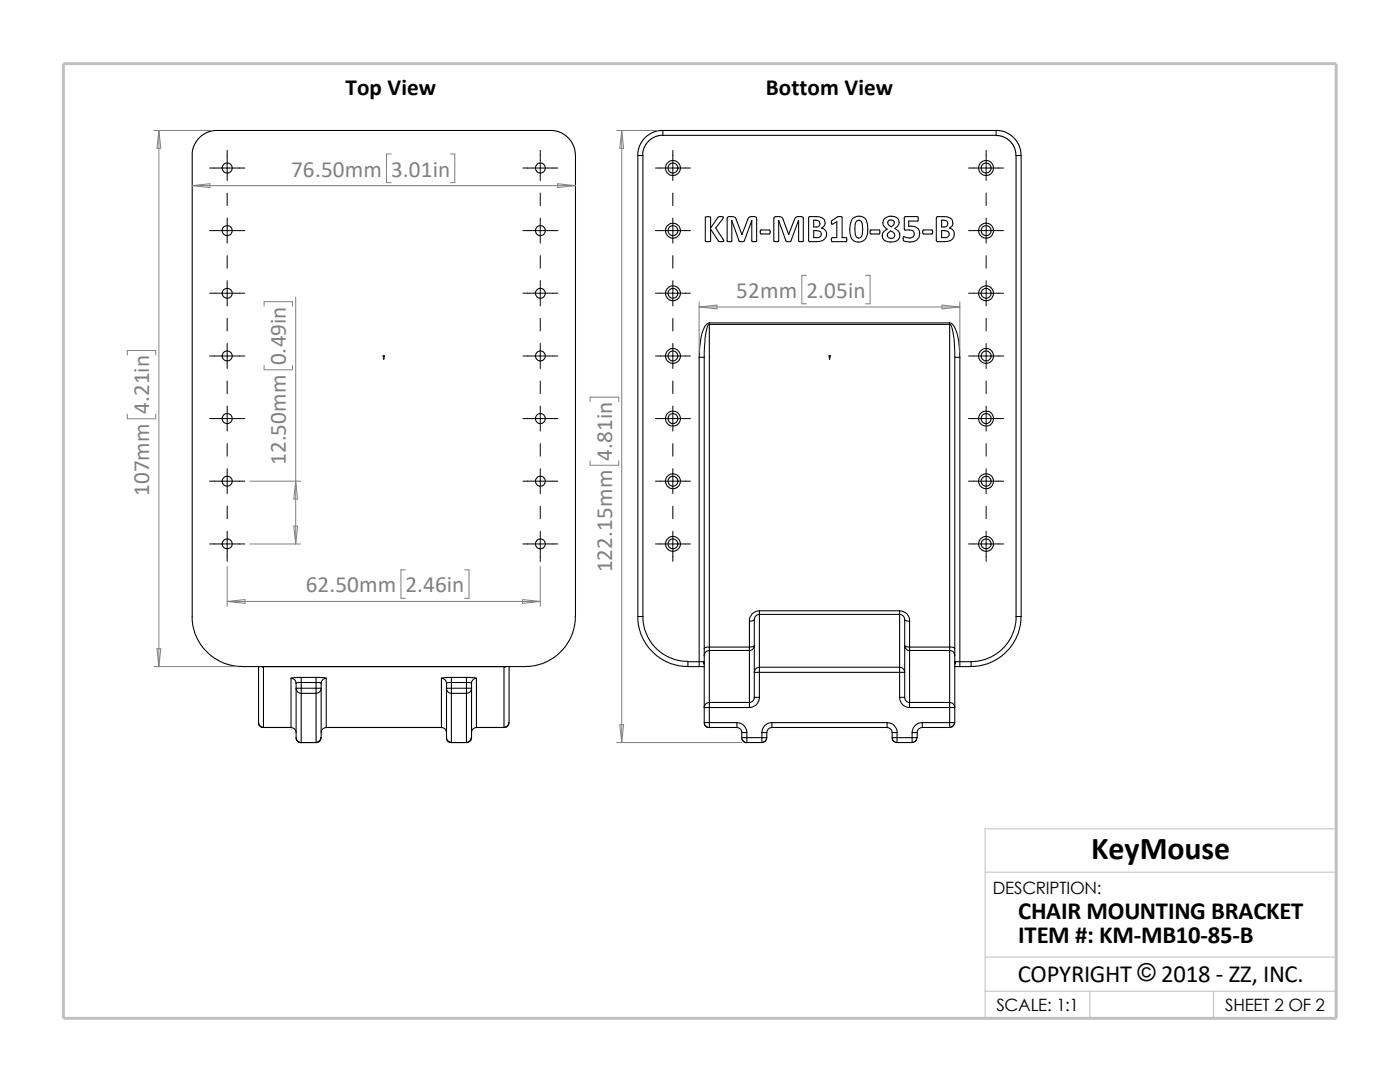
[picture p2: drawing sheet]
<svg xmlns="http://www.w3.org/2000/svg" width="279mm" height="216mm" viewBox="0 0 279 216" stroke-linecap="round" stroke-linejoin="round" font-family="sans-serif">
<path d="M196.6 174h70.1M196.6 191h70.1M196.6 197.8h70.1M217.5 197.8v5.4M242.2 197.8v5.4M26.8 203.2h239.9v-37.8h-70.1v37.8" fill="none" stroke="#c0c0c0" stroke-width=".2"/>
<path d="M12.7 12.7h254v190.5h-254z" fill="none" stroke="#c0c0c0" stroke-width=".59"/>
<g fill="none" stroke="#000" stroke-width=".21">
<path d="M38.4 31l.2-1.6 .9-1.7 1.5-1.1 1.7-.6h67.7l1.8 .6 1.4 1.1 1 1.7 .3 1.6v92M38.4 31v92.9l.4 2.3 .7 1.5 .9 1.5 1.4 1.4 1.8 1.2 1.6 .7 1.5 .4 1.6 .1M127.3 31v92M127.3 31h1v92M132.3 26l-.9 .1-1.1 .3-1.5 1-1.2 1.7-.3 1v.9M132.3 26h66.5M132.3 27l-1.4 .2-1.5 1-.9 1.4-.2 1.4M132.3 26v1M198.8 26v1h-66.5M198.8 26l.9 .1 1 .3 .8 .4 .9 .8 1 1.5 .3 1 .1 .9M198.8 27.1h.8l.8 .2 1.2 .9 .8 1.2 .4 1.6M202.8 31v92"/>
<path d="M202.8 31h1v92M140.8 43.3l.5-.1 .5 .2v2.1l1.5-2.1a.72 .72 0 0 1 1.1 0l-1.6 2.1 1.5 2.3 .1 .3-.2 .1a.72 .72 0 0 1-.9-.2l-1.5-2.3v2.3a.78 .78 0 0 1-1 .1zM146 44v4a.72 .72 0 0 1-.9 0v-4.5l.4-.3a1.11 1.11 0 0 1 1.4 .6l1.1 3 1.2-3a.64 .64 0 0 1 .7-.6h.7a.37 .37 0 0 1 .4 .4v4.4a.69 .69 0 0 1-1 .1v-4.1M146 44l1.5 4a.91 .91 0 0 0 1 0l1.5-4M146 44h.1M150 44h.1M151.8 46l1.7-.1a.56 .56 0 0 1 0 .8h-1.6l-.2-.2zM155.4 44l1.4 4a.85 .85 0 0 0 1.1 0l1.4-4 .1 4a.6 .6 0 0 0 .9 .1v-4.6l-.4-.3h-.6a.71 .71 0 0 0-.8 .6l-1.1 3M155.4 44v4a.7 .7 0 0 1-.9 .2l-.1-4.6 .2-.3 .2-.1a1.34 1.34 0 0 1 1.4 .4l1.2 3.2M155.4 44h.1M157.4 46.8h.1M161.4 43.4l.3-.2a3.3 3.3 0 0 1 2.6 .4 1.13 1.13 0 0 1-.3 1.9 1.36 1.36 0 0 1 1 1.5 1.36 1.36 0 0 1-1.4 1.2 3.2 3.2 0 0 1-2.2-.1z"/>
<path d="M162.4 46l1.2 .1a.69 .69 0 0 1 .3 .9 .69 .69 0 0 1-.8 .4h-.7zM162.4 43.9l1 .2a.68 .68 0 0 1 .2 .7 .68 .68 0 0 1-.7 .5h-.5zM166 44.1l1.1-.8h.9l.1 4.1h.8l.1 .2-.1 .6h-2.8a.56 .56 0 0 1 0-.8h.9v-3.2l-1 .5zM170.2 43.6a1.75 1.75 0 0 1 1.9-.4 1.75 1.75 0 0 1 1 1.6 3.2 3.2 0 0 1-.9 3.3 1.72 1.72 0 0 1-2.6-1.4 4.3 4.3 0 0 1 .6-3.1zM170.9 44.2a.66 .66 0 0 1 1 0 4.3 4.3 0 0 1 0 3.1 .66 .66 0 0 1-1 0 4.3 4.3 0 0 1 0-3.1zM173.7 45.9h1.7a.56 .56 0 0 1 0 .8h-1.7zM176.5 43.6a1.97 1.97 0 0 1 2.9 .3 1.35 1.35 0 0 1-.8 1.7 1.42 1.42 0 0 1 .9 1.8 1.42 1.42 0 0 1-1.7 .9 1.36 1.36 0 0 1-1.7-1.8l.9-.8a1.32 1.32 0 0 1-.5-2.1zM177.2 46.5l.6-.4 .5 .3a.67 .67 0 0 1 .2 .7 .67 .67 0 0 1-.7 .5l-.4-.1a.64 .64 0 0 1-.2-1zM177.3 44.1a.84 .84 0 0 1 1.1 .1v.7l-.5 .4-.4-.3a.65 .65 0 0 1-.2-.9zM180.6 43.3l2.5-.1a.67 .67 0 0 1 0 .9h-1.7v1.1a1.6 1.6 0 0 1 2.1 1 1.6 1.6 0 0 1-1.3 2l-.6 .1-.9-.1a.58 .58 0 0 1-.3-1l.3 .1a1.06 1.06 0 0 0 1.2 .2 1.06 1.06 0 0 0 .5-1.1l-.3-.4-1.6-.2zM184.2 46l1.8-.1a.56 .56 0 0 1 0 .8h-1.7l-.2-.2zM186.9 43.3l.3-.1a3.5 3.5 0 0 1 2.7 .4 1.19 1.19 0 0 1-.4 1.9 1.36 1.36 0 0 1 .9 1.5 1.36 1.36 0 0 1-1.3 1.2h-2.1l-.1-.2z"/>
<path d="M187.9 46a1.09 1.09 0 0 1 1.5 .7 .73 .73 0 0 1-.8 .7h-.7zM187.9 43.9l1 .2a.69 .69 0 0 1 .2 .7 .69 .69 0 0 1-.7 .5h-.5zM139.5 71.3v60.7M139.5 71.3h1M140.5 71.3v58.1M141.6 64.4v.3M141.6 64.7v64.4M141.6 64.7h47.9M141.6 64.4h47.9M141.6 64.4a1.65 1.65 0 0 0-1.2 1.3l-.5 1.6-.4 4M141.6 64.7a1.23 1.23 0 0 0-.6 1.3l-.3 1.4-.2 3.9M189.5 64.7a1.23 1.23 0 0 1 .6 1.3l.4 2.3v3"/>
<path d="M189.5 64.4a1.65 1.65 0 0 1 1.2 1.3l.6 2.5 .3 3.1M189.5 64.4v.3M189.5 64.7v64.4M190.5 71.3v58.1M190.5 71.3h1.1M191.6 71.3v60.7M51.6 133v11.2M52.2 133l.4 .1M52.4 133l.2 .1M52.6 133.1v12.1M58.1 135.3v9.9a1.08 1.08 0 0 1 1 1M58.1 135.3a1.01 1.01 0 0 1 1 1.1"/>
<path d="M59.1 136.4v10.8M60.1 135.2l-2 .1M60.1 135.2v1M60.1 137.3v1M60.1 135.2h3M60.1 136.2h3M60.1 136.2v1.1M60.1 138.3v9.9M60.1 137.3h3M60.1 138.3h3M60.1 136.2l-1 .2M60.1 137.3h-.9a.87 .87 0 0 0 .9 1"/>
<path d="M63.1 135.2v1M63.1 136.2h.7l.3 .2M63.1 137.3h.9a.87 .87 0 0 1-.9 1M63.1 137.3v1M63.1 136.2v1.1M63.1 138.3v9.9M63.1 135.2l2 .1M64.1 136.4v10.8a1.01 1.01 0 0 1-1 1M65.1 135.3v9.9M65.1 135.3a1.01 1.01 0 0 0-1 1.1M88.1 135.3v9.9a1.01 1.01 0 0 1 1 1M88.1 135.3a1.01 1.01 0 0 1 1 1.1"/>
<path d="M89.1 136.4v10.8M90.1 136.2l-1 .2M90.1 137.3h-.9a.94 .94 0 0 0 .9 1M90.1 135.2h3M90.1 136.2h3M90.1 136.2v1.1M90.1 138.3v9.9M90.1 137.3h3M90.1 138.3h3M90.1 135.2l-2 .1M90.1 135.2v1M90.1 137.3v1"/>
<path d="M93.1 135.2l2 .1M93.1 136.2v1.1M93.1 138.3v9.9M93.1 136.2h.6l.4 .2M93.1 135.2v1M93.1 137.3h.9a.87 .87 0 0 1-.9 1M93.1 137.3v1M94.1 136.4v10.8a1.01 1.01 0 0 1-1 1M95.1 135.3v9.9M95.1 135.3a1.01 1.01 0 0 0-1 1.1M100.6 133.1v12.1M100.8 133l-.2 .1"/>
<path d="M101 133l-.4 .1M101.6 133v11.2M114.8 123l-.1 1.6-.4 1.6-.6 1.5-1 1.5-1.7 1.7-1.4 .9-1.6 .7-1.6 .4-1.5 .1h-56.6M127.3 123h1M127.3 123l.1 1.8 .6 2 .9 1.8 1.1 1.2 1.7 1.5 1.7 .9 2 .6 1.9 .2M128.3 123l.2 2.1 .7 1.9 1 1.5 1 1.2 1.3 .9 2 1 1.6 .3 1.2 .1M137.3 133h2.2M139.5 132h.9M139.5 133h1M139.5 132v1M139.5 132h-2.2v1M140.4 132l.1 .6"/>
<path d="M140.4 132h.1M140.5 132v.5M140.5 132v.1M140.5 130.8v13.4M140.5 129.4v1.4M141.6 129.1v.7M141.6 129.8v10.4M141.6 129.8h8M141.6 129.1h8M141.6 129.8a1.01 1.01 0 0 0-1.1 1M141.6 129.1l-.6 .1-.5 .2M149.6 129.1v.7"/>
<path d="M149.6 124v5.1M149.6 129.8v10.4M149.6 129.1h.5l.4-.3a1.01 1.01 0 0 1-.9 1M150.5 139.1h1.1M150.5 123.7v15.4M150.5 139.1a1.01 1.01 0 0 1-.9 1.1M150.5 123.7l-.4 .2-.5 .1M151.6 133.1v1.1M151.6 121.9a1.96 1.96 0 0 0-2 2.1M151.6 121.9v.7M151.6 122.6v10.5M151.6 134.2v4.9"/>
<path d="M151.6 134.2h27.9M151.6 133.1h27.9M151.6 122.6h27.9M151.6 121.9h27.9M151.6 139.1a2 2 0 0 1-2 2.1M151.6 133.1a.87 .87 0 0 0-1 1.1h1M151.6 122.6a1.01 1.01 0 0 0-1.1 1.1M179.5 139.1a2.02 2.02 0 0 0 2 2.1M179.5 133.1a.87 .87 0 0 1 1 1.1h-1M179.5 133.1v1.1M179.5 122.6a1.01 1.01 0 0 1 1.1 1.1M179.5 121.9v.7"/>
<path d="M179.5 121.9a1.96 1.96 0 0 1 2 2.1M179.5 122.6v10.5M179.5 134.2v4.9M179.5 139.1h1.1M180.6 123.7l.4 .2 .5 .1M180.6 123.7v15.4M180.6 139.1a1.01 1.01 0 0 0 .9 1.1M181.5 129.1h-.5l-.4-.3a1.01 1.01 0 0 0 .9 1M181.5 129.1v.7M181.5 124v5.1M181.5 129.8v10.4M181.5 129.8h8"/>
<path d="M181.5 129.1h8M189.5 129.8a1.01 1.01 0 0 1 1 1M189.5 129.1v.7M189.5 129.1l.6 .1 .4 .2M189.5 129.8v10.4M190.5 130.8v13.4h-1M190.5 133h1.1M190.5 129.4v1.4M190.6 132l-.1 .5M190.6 132l-.1 .1M190.6 132h.1M190.7 132l-.2 .6"/>
<path d="M190.7 132h.9M191.6 132v1M191.6 132h2.2M193.8 132v1h-2.2M202.8 123l-.1 1.2-.3 1.5-.8 1.9-1 1.3-1.2 1.1-1.4 1-2.1 .8-2.1 .2M202.8 123h1M203.8 123l-.2 1.8-.6 2-1.3 2.4-1.4 1.4-1.8 1.2-1.6 .7-1.5 .4-1.6 .1M51.6 144.2v.4l.3 .3 .7 .3M51.6 144.2a1.01 1.01 0 0 0 1 1M52.6 145.2h5.5M59.1 147.2a1.01 1.01 0 0 0 1 1M59.1 147.2v.4l.3 .4 .7 .2"/>
<path d="M60.1 148.2h3M64.1 147.2l-.4 .7-.6 .3M65.1 145.2h23M65.1 145.2a1.01 1.01 0 0 0-1 1M89.1 147.2l.1 .4 .3 .4 .6 .2M89.1 147.2a.94 .94 0 0 0 1 1M90.1 148.2h3M94.1 147.2l-.4 .7-.6 .3M95.1 145.2h5.5M95.1 145.2a1.01 1.01 0 0 0-1 1M101.6 144.2l-.4 .7-.6 .3M101.6 144.2a1.01 1.01 0 0 1-1 1"/>
<path d="M140.5 144.2h1.1M140.5 144.2l.1 .4 .3 .3 .7 .3M141.6 144.2v1h5.5M141.6 140.2v1M141.6 144.2h5.5M141.6 141.2v3M141.6 141.2h8M141.6 140.2h8M141.6 140.2a.88 .88 0 0 0-1 1h1M147.1 144.2a2 2 0 0 1 2 2M147.1 144.2v1M147.1 145.2a1.01 1.01 0 0 1 .9 1"/>
<path d="M148 147.2l.1 .4 .3 .4 .7 .2M148 147.2h1.1M148 146.2h1.1M148 146.2v1M149.1 146.2v1M149.1 147.2h3M149.1 147.2v1h3M149.6 140.2v1M152.1 146.2v1M152.1 147.2v1M152.1 147.2h.9M152.1 146.2h.9"/>
<path d="M153 147.2l-.3 .7-.6 .3M153 146.2v1M154.1 145.2h22.9M154.1 144.2h22.9M154.1 144.2v1M154.1 144.2a1.95 1.95 0 0 0-2 2M154.1 145.2a1.01 1.01 0 0 0-1.1 1M177 144.2v1M177 144.2a1.94 1.94 0 0 1 2 2M177 145.2a1.08 1.08 0 0 1 1.1 1M178.1 147.2h.9M178.1 146.2h.9"/>
<path d="M178.1 146.2v1M178.1 147.2v.4l.3 .4 .6 .2M179 148.2h3M179 146.2v1M179 147.2h3M179 147.2v1M181.5 140.2v1M181.5 141.2h8M181.5 140.2h8M182 147.2v1M182 146.2h1M182 146.2v1"/>
<path d="M183 147.2l-.3 .7-.7 .3M183 146.2v1h-1M184.1 145.2h5.4M184.1 144.2h5.4M184.1 145.2a1.01 1.01 0 0 0-1.1 1M184.1 144.2v1M184.1 144.2a2.02 2.02 0 0 0-2.1 2M189.5 144.2v1M189.5 140.2a.88 .88 0 0 1 1 1h-1M189.5 140.2v1M189.5 141.2v3M190.5 144.2l-.3 .7-.7 .3"/>
<circle cx="45.3" cy="33.5" r="1.01"/>
<circle cx="107.9" cy="33.5" r="1"/>
<circle cx="134.3" cy="33.5" r="1"/>
<circle cx="134.3" cy="33.5" r="1.51"/>
<circle cx="196.8" cy="33.5" r="1"/>
<circle cx="196.8" cy="33.5" r="1.5"/>
<circle cx="45.3" cy="58.5" r="1"/>
<circle cx="45.3" cy="46" r="1.01"/>
<circle cx="107.8" cy="58.5" r=".99"/>
<circle cx="107.9" cy="46" r="1"/>
<circle cx="134.3" cy="46" r="1"/>
<circle cx="134.3" cy="58.5" r=".99"/>
<circle cx="134.3" cy="46" r="1.5"/>
<circle cx="134.3" cy="58.5" r="1.5"/>
<circle cx="196.8" cy="46" r="1"/>
<circle cx="196.8" cy="58.5" r=".99"/>
<circle cx="196.8" cy="58.5" r="1.49"/>
<circle cx="196.8" cy="46" r="1.49"/>
<circle cx="45.3" cy="71" r="1.01"/>
<circle cx="107.9" cy="71" r="1"/>
<circle cx="134.3" cy="71" r=".99"/>
<circle cx="134.3" cy="71" r="1.5"/>
<circle cx="196.8" cy="71" r=".99"/>
<circle cx="196.8" cy="71" r="1.49"/>
<circle cx="45.3" cy="96" r="1"/>
<circle cx="45.3" cy="83.5" r="1.01"/>
<circle cx="107.8" cy="96" r=".99"/>
<circle cx="107.9" cy="83.5" r="1"/>
<circle cx="134.3" cy="96" r="1"/>
<circle cx="134.3" cy="83.5" r="1"/>
<circle cx="134.3" cy="83.5" r="1.51"/>
<circle cx="134.3" cy="96" r="1.5"/>
<circle cx="196.8" cy="96" r="1"/>
<circle cx="196.8" cy="83.5" r="1"/>
<circle cx="196.8" cy="83.5" r="1.5"/>
<circle cx="196.8" cy="96" r="1.49"/>
<circle cx="45.3" cy="108.5" r="1"/>
<circle cx="107.8" cy="108.5" r=".99"/>
<circle cx="134.3" cy="108.5" r=".99"/>
<circle cx="134.3" cy="108.5" r="1.5"/>
<circle cx="196.8" cy="108.5" r=".99"/>
<circle cx="196.8" cy="108.5" r="1.49"/>
</g>
<g fill="#00f" stroke="#00f" stroke-width=".2">
<path d="M76.5 71.4h.2l-.1 .3z"/>
<path d="M165.5 71.4h.2l-.1 .3z"/>
</g>
<path d="M76.5 71h.3M76.5 70.9l.3 .3M76.6 71h.1M76.6 70.9v.8M76.7 70.9l-.3 .3M165.4 71h.3M165.4 70.9l.3 .3M165.6 71h.1M165.6 70.9v.8M165.7 70.9l-.3 .3" fill="none" stroke="#00f" stroke-width=".2"/>
<g fill="none" stroke="#000" stroke-width=".2">
<path d="M41.8 33.5h7.1M45.3 30v6M45.3 38.5v2.5M104.4 33.5h6.9M107.8 30v6M107.8 38.5v2.5M130.8 33.5h7M134.3 30v6M134.3 38.5v2.5M193.3 33.5h7M196.8 30v6M196.8 38.5v2.5"/>
<path d="M41.8 46h7.1M41.8 58.5h7.1M45.3 43.5v5M45.3 51v2.5M45.3 56v5M104.4 46h6.9M104.4 58.5h6.9M107.8 43.5v5M107.8 51v2.5M107.8 56v5M130.8 46h7M130.8 58.5h7"/>
<path d="M134.3 43.5v5M134.3 51v2.5M134.3 56v5M193.3 46h7M193.3 58.5h7M196.8 43.5v5M196.8 51v2.5M196.8 56v5M41.8 71h7.1M45.3 63.5v2.5M45.3 68.5v5M45.3 76v2.5"/>
<path d="M104.4 71h6.9M107.8 63.5v2.5M107.8 68.5v5M107.8 76v2.5M130.8 71h7M134.3 63.5v2.5M134.3 68.5v5M134.3 76v2.5M193.3 71h7M196.8 63.5v2.5M196.8 68.5v5M196.8 76v2.5"/>
<path d="M41.8 83.5h7.1M41.8 96h7.1M45.3 81v5M45.3 88.5v2.5M45.3 93.5v5M104.4 83.5h6.9M104.4 96h6.9M107.8 81v5M107.8 88.5v2.5M107.8 93.5v5M130.8 83.5h7M130.8 96h7"/>
<path d="M134.3 81v5M134.3 88.5v2.5M134.3 93.5v5M193.3 83.5h7M193.3 96h7M196.8 81v5M196.8 88.5v2.5M196.8 93.5v5M41.8 108.5h7.1M45.3 101v2.5M45.3 106v6M104.4 108.5h6.9"/>
<path d="M107.8 101v2.5M107.8 106v6M130.8 108.5h7M134.3 101v2.5M134.3 106v6M193.3 108.5h7M196.8 101v2.5M196.8 106v6"/>
</g>
<g fill="none" stroke="#808080" stroke-width=".2">
<path d="M30.7 26h11.6M31.7 26l.4 3.6h-.8zM31.7 26v107M38.4 37l3.5-.3v.7zM38.4 37h76.5M78.1 30.7h-1v5.7h1M89.9 30.7h.9v5.7h-.9M111.3 36.7l3.6 .3-3.6 .4zM123.1 26h8.2M124.1 26l.4 3.6h-.8zM124.1 26v122.2M59 59.3v49.2"/>
<path d="M161 54.9h-1v5.7h1M172.7 54.9h1v5.7h-1M25.4 70.8v-.9h5.7v.9M52.7 61.1v-.9h5.7v.9M52.7 72.9v.9h5.7v-.9M139.5 60.2v10.1M139.5 61.3h52.1M139.5 61.3l3.6-.4v.7zM188 60.9l3.6 .4-3.6 .3zM191.6 60.2v10.1M25.4 82.6v1h5.7v-1M49.8 96h10.2"/>
<path d="M59 96l.4 3.6h-.8zM117.8 91.9v.9h5.7v-.9M117.8 80.1v-.9h5.7v.9M45.3 113v8M49.8 108.5h10.2M58.6 105h.8l-.4 3.5zM80.9 113.7h-.9v5.7h.9M92.7 113.7h.9v5.7h-.9M104.3 119.6l3.5 .4-3.5 .4zM107.8 113v8M30.7 133h16.6M31.3 129.5h.8l-.4 3.5z"/>
<path d="M45.3 120l3.6-.4v.8zM45.3 120h62.5M123.1 148.2h24.9M123.7 144.6h.8l-.4 3.6z"/>
</g>
<text font-size="6.4" x="217.8" y="171.4">KeyMouse</text>
<g font-size="4.9">
<text x="203.2" y="183.3">CHAIR MOUNTING BRACKET</text>
<text x="203.2" y="188.3">ITEM #: KM-MB10-85-B</text>
<text x="203.1" y="195.9">COPYRIGHT © 2018 - ZZ, INC.</text>
</g>
<g font-size="4.6">
<text x="69" y="18.9">Top View</text>
<text x="152.8" y="19">Bottom View</text>
</g>
<g font-size="4.6" fill="#808080">
<text x="58.1" y="35.2">76.50mm</text>
<text x="78.1" y="35.2">3.01in</text>
<text x="146.9" y="59.4">52mm</text>
<text x="161" y="59.4">2.05in</text>
<text x="57.1" y="72.9" transform="rotate(-90 57.1 72.9)">0.49in</text>
<text x="29.8" y="82.6" transform="rotate(-90 29.8 82.6)">4.21in</text>
<text x="57.1" y="92.8" transform="rotate(-90 57.1 92.8)">12.50mm</text>
<text x="122.2" y="91.9" transform="rotate(-90 122.2 91.9)">4.81in</text>
<text x="29.8" y="99" transform="rotate(-90 29.8 99)">107mm</text>
<text x="61" y="118.2">62.50mm</text>
<text x="80.9" y="118.2">2.46in</text>
<text x="122.2" y="114.2" transform="rotate(-90 122.2 114.2)">122.15mm</text>
</g>
<g font-size="3.4">
<text x="198.2" y="178.5">DESCRIPTION:</text>
<text x="198.8" y="201.7">SCALE: 1:1</text>
<text x="244.5" y="201.7">SHEET 2 OF 2</text>
</g>
</svg>
